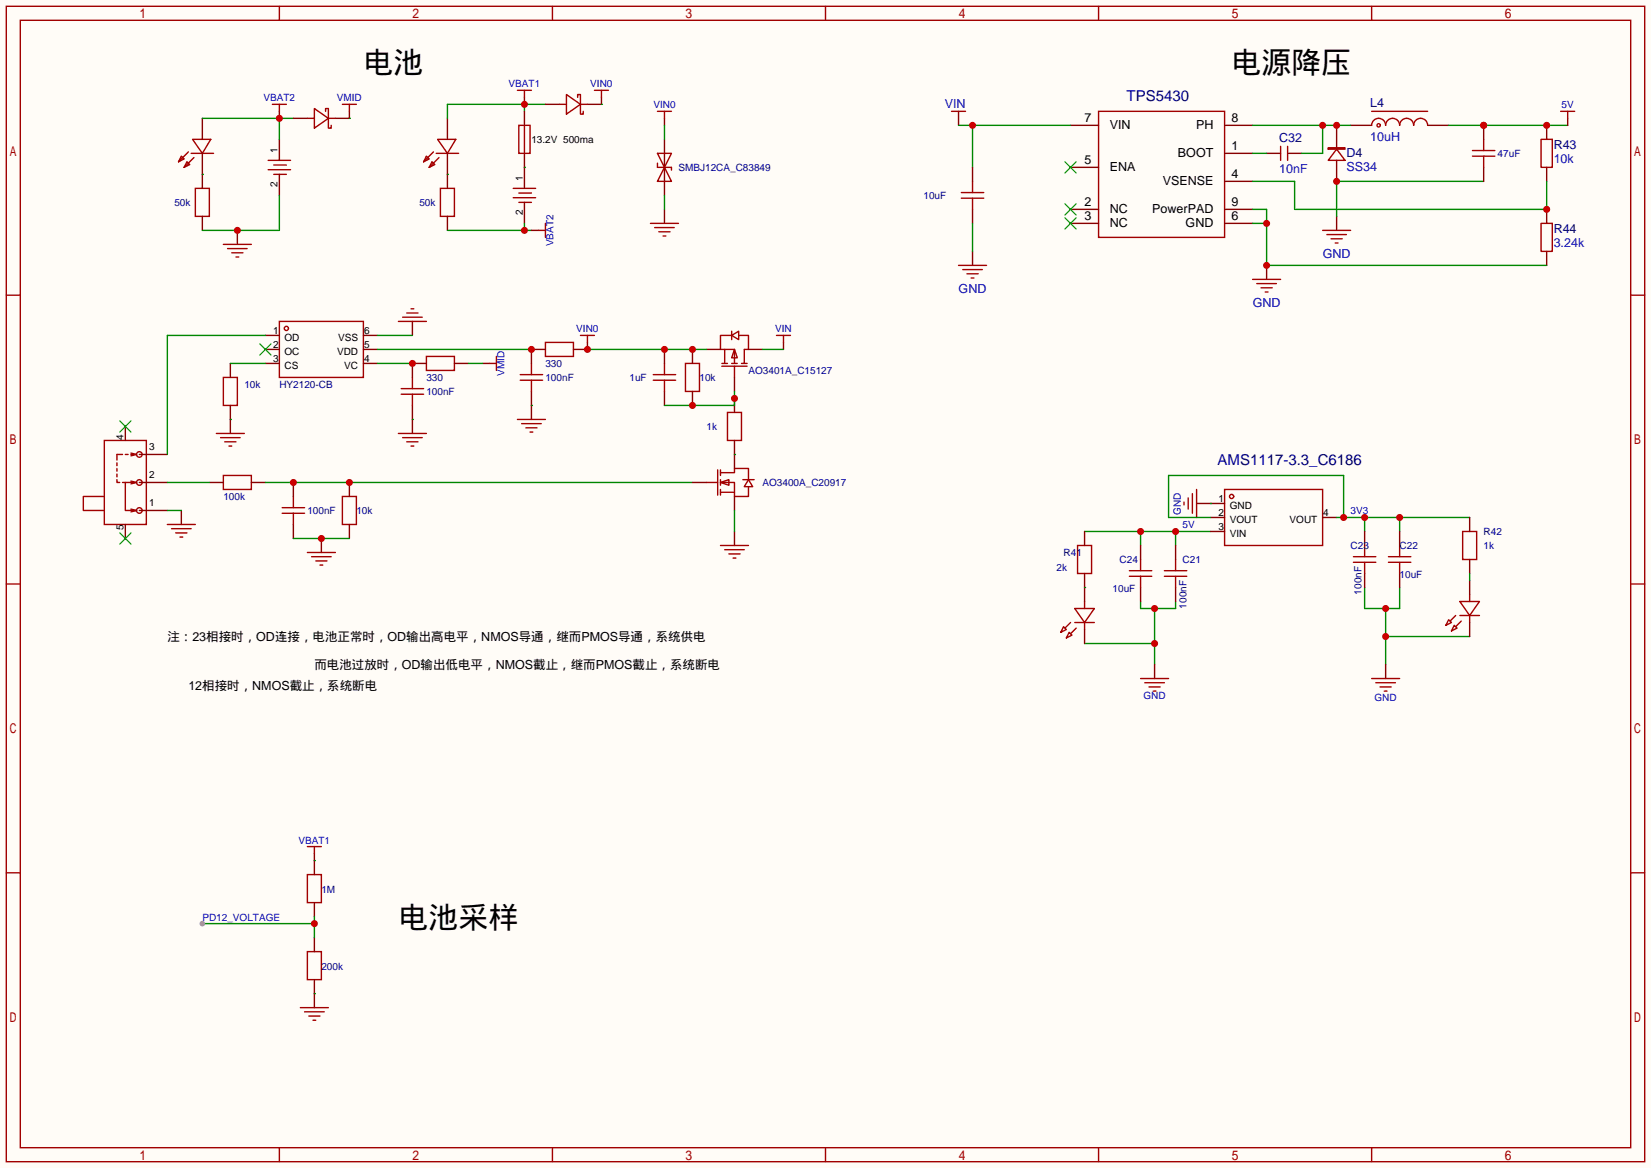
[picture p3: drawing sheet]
<svg xmlns="http://www.w3.org/2000/svg" width="299mm" height="212mm" viewBox="0 0 299 212" stroke-linecap="round" stroke-linejoin="round" font-family="sans-serif">
<path d="M0 0h299.5v211.8h-299.5z" fill="#fffcf7"/>
<g fill="none" stroke="#a10000" stroke-width=".25">
<path d="M1.1 1.1h297.2v209.6h-297.2zM3.7 3.7h292.1v204.5h-292.1zM50.7 1.1v2.6M100.2 1.1v2.6M149.7 1.1v2.6M199.3 1.1v2.6M248.8 1.1v2.6M172.6 20.2h2.5M1.1 53.5h2.6M173.9 48.1h5M174.6 48.9h3.6M175.4 49.7h2"/>
<path d="M176.1 50.4h.6M227.2 50.7h5.1M228 51.4h3.5M228.7 52.2h2.1M229.5 53h.5M239.9 41.8h5.1M240.7 42.5h3.5M241.4 43.3h2.1M242.2 44.1h.5M295.8 53.5h2.5M18.9 79.9h7.6v15.2h-7.6zM18.9 90h-3.8v2.6h3.8"/>
<path d="M21.2 87v.5h.5M21.2 83.9v.6M21.2 85v.5M21.2 86v.5M22.2 82.4h-1v1M22.2 87.5h.5M22.7 82.4h.5M23.7 82.4h.6M23.7 82.2l1.1 .2-1.1 .3M23.7 87.2l1.1 .3M23.7 92.3l1.1 .3M24.8 87.5h-2.1v5.1h2.1"/>
<path d="M24.8 87.5l-1.1 .3M24.8 92.6l-1.1 .2M1.1 105.9h2.6M295.8 105.9h2.5M1.1 158.3h2.6M295.8 158.3h2.5M50.7 208.2v2.5M100.2 208.2v2.5M149.7 208.2v2.5M199.3 208.2v2.5M248.8 208.2v2.5"/>
<circle cx="25.3" cy="92.6" r=".51"/>
<circle cx="25.3" cy="82.4" r=".51"/>
<circle cx="25.3" cy="87.5" r=".51"/>
</g>
<path d="M173.9 20.2v2.5M242.4 39.2v2.6M176.4 45.6v2.5M229.7 48.1v2.6M22.7 77.3v2.6M22.7 95.1v2.6M25.3 92.6h5.1M25.3 87.5h5.1M25.3 82.4h5.1" fill="none" stroke="#870000" stroke-width=".25"/>
<path d="M21.7 76.3l2 2.1M23.7 76.3l-2 2.1M21.7 96.6l2 2.1M23.7 96.6l-2 2.1" fill="none" stroke="#3c3" stroke-width=".25"/>
<path d="M196.7 96.4h22.9M206.9 96.4v2.5M213.2 96.4v2.5" fill="none" stroke="#008700" stroke-width=".25"/>
<g fill="#c00">
<circle cx="213.2" cy="96.4" r=".63"/>
<circle cx="206.9" cy="96.4" r=".63"/>
</g>
<g fill="none" stroke="#a10000" stroke-width=".25">
<path d="M214.8 91.1v.5M215.5 90.3v2M216.3 89.5v3.6M217 88.8v5.1M222.1 88.8h17.8v10.1h-17.8z"/>
<circle cx="223.4" cy="90" r=".38"/>
</g>
<path d="M217 91.3h5.1M219.6 93.9h2.5M219.6 96.4h2.5M239.9 93.9h2.5" fill="none" stroke="#870000" stroke-width=".25"/>
<path d="M219.6 91.3h.1M196.7 116.7h12.7M206.9 109.1v1.3h6.3v-1.3M209.4 110.4v10.1" fill="none" stroke="#008700" stroke-width=".25"/>
<g fill="#c00">
<circle cx="209.4" cy="110.4" r=".63"/>
<circle cx="209.4" cy="116.7" r=".63"/>
</g>
<path d="M219.6 93.9h-7.6v-7.7h31.7v7.7M242.4 93.9h24.2M247.5 93.9v2.5M253.9 93.9v2.5" fill="none" stroke="#008700" stroke-width=".25"/>
<g fill="#c00">
<circle cx="247.5" cy="93.9" r=".63"/>
<circle cx="253.9" cy="93.9" r=".63"/>
<circle cx="243.7" cy="93.9" r=".63"/>
</g>
<path d="M247.5 106.6v3.8h6.4v-3.8M251.3 110.4v10.1M251.3 115.4h15.3" fill="none" stroke="#008700" stroke-width=".25"/>
<g fill="#c00">
<circle cx="251.3" cy="110.4" r=".63"/>
<circle cx="251.3" cy="115.4" r=".63"/>
</g>
<g fill="none" stroke="#870000" stroke-width=".25">
<path d="M194.2 22.7h5.1M194.2 30.4h5.1M194.2 38h5.1M222.1 22.7h5.1M222.1 27.8h5.1M222.1 32.9h5.1M222.1 38h5.1M229.7 27.8h2.6M233.6 27.8h2.5M242.4 22.7v4.1M242.4 29.1v3.8M245 22.7h3.8"/>
<path d="M259 22.7h3.8M280.5 22.7v2.6M280.5 30.4v2.5M280.5 38v2.5M194.2 40.5h5.1M222.1 40.5h5.1M280.5 45.6v2.5M209.4 120.5v2.6M251.3 120.5v2.6"/>
</g>
<g fill="none" stroke="#a10000" stroke-width=".25">
<path d="M199.3 20.2h22.8v22.9h-22.8zM232.3 26.5v2.6M233.6 26.5v2.6M240.9 26.8h3.1v.3h-3.1zM242.4 27.1l1.6 2h-3.1zM248.8 22.7a1.27 1.27 0 0 1 1.3-1.2 1.27 1.27 0 0 1 1.2 1.2 1.27 1.27 0 0 1 1.3-1.2 1.27 1.27 0 0 1 1.3 1.2 1.27 1.27 0 0 1 1.2-1.2 1.27 1.27 0 0 1 1.3 1.2 1.27 1.27 0 0 1 1.3-1.2 1.27 1.27 0 0 1 1.3 1.2M248.8 20.2h10.2M250.4 22.7a.31 .31 0 0 0-.5-.2 .31 .31 0 0 0 .1 .5 .31 .31 0 0 0 .4-.3M279.5 25.3h2.1v5.1h-2.1zM279.5 40.5h2.1v5.1h-2.1zM206.9 123.1h5.1M207.6 123.8h3.6"/>
<path d="M208.4 124.6h2M209.2 125.3h.5M248.8 123.1h5.1M249.6 123.8h3.5M250.3 124.6h2M251.1 125.3h.5"/>
</g>
<path d="M193.2 29.3l2 2.1M193.2 37l2 2M193.2 39.5l2 2M195.2 29.3l-2 2.1M195.2 37l-2 2M195.2 39.5l-2 2" fill="none" stroke="#3c3" stroke-width=".25"/>
<path d="M173.9 22.7h20.3M176.4 22.7v7.7" fill="none" stroke="#008700" stroke-width=".25"/>
<circle cx="176.4" cy="22.7" r=".63" fill="#c00"/>
<path d="M262.8 22.7h21.6" fill="none" stroke="#008700" stroke-width=".25"/>
<g fill="#c00">
<circle cx="280.5" cy="22.7" r=".63"/>
<circle cx="269.1" cy="22.7" r=".63"/>
</g>
<path d="M227.2 27.8h2.5M227.2 22.7h17.8M239.9 22.7v5.1h-3.8" fill="none" stroke="#008700" stroke-width=".25"/>
<g fill="#c00">
<circle cx="239.9" cy="22.7" r=".63"/>
<circle cx="242.4" cy="22.7" r=".63"/>
</g>
<path d="M227.2 32.9h7.6v5.1h45.7v-5.1" fill="none" stroke="#008700" stroke-width=".25"/>
<circle cx="280.5" cy="38" r=".63" fill="#c00"/>
<path d="M227.2 38h2.5v10.1h50.8M227.2 40.5h2.5" fill="none" stroke="#008700" stroke-width=".25"/>
<g fill="#c00">
<circle cx="229.7" cy="40.5" r=".63"/>
<circle cx="229.7" cy="48.1" r=".63"/>
</g>
<path d="M269.1 32.9h-26.7v6.3" fill="none" stroke="#008700" stroke-width=".25"/>
<circle cx="242.4" cy="32.9" r=".63" fill="#c00"/>
<g fill="none" stroke="#a10000" stroke-width=".25">
<path d="M32.9 28.3l.5 .5-1 .5zM33.9 29.3l.5 .5-1 .6zM34.2 27.6l-1.8 1.7M34.7 27.8h4M34.9 25.3h3.3l-1.5 2.5zM35.2 28.6l-1.8 1.8M35.4 34.2h2.6v5h-2.6zM48.6 29.1h4.1M48.6 30.8h4.1M49.7 29.9h2.2M49.7 31.6h2.2M77.3 28.3l.6 .5-1.1 .5z"/>
<path d="M78.4 29.3l.5 .5-1 .6zM78.6 27.6l-1.8 1.7M79.1 27.8h4.1M79.4 25.3h3.3l-1.5 2.5zM79.6 28.6l-1.7 1.8M79.9 34.2h2.5v5h-2.5zM93.1 34.2h4.1M93.1 35.9h4.1M94.1 35h2.3M94.1 36.7h2.3M174.4 35.9h4M174.4 34.9h4"/>
<path d="M176.4 32.9v2M176.4 35.9v2.1M283.1 20.2h2.5M284.4 20.2v1.3M40.5 68.5h2.6v5h-2.6zM72.8 71.5h4M72.8 70.5h4M74.8 68.5v2M74.8 71.5v2M77.3 64.6h5.1v2.6h-5.1zM94.4 69h4M94.4 67.9h4"/>
<path d="M96.4 65.9v2M96.4 69v2M98.9 62.1h5.1v2.5h-5.1zM118.5 69h4.1M118.5 67.9h4.1M120.5 65.9v2M120.5 69v2M124.3 65.9h2.6v5.1h-2.6zM132 74.8h2.5v5.1h-2.5zM40.5 86.2h5.1v2.6h-5.1zM51.2 93.1h4M51.2 92.1h4"/>
<path d="M53.2 90v2.1M53.2 93.1v2M62.1 90h2.5v5.1h-2.5zM195.5 98.9h2.5v5.1h-2.5zM247.5 98.9v2.1M253.9 98.9v2.1M265.3 96.4h2.5v5.1h-2.5zM192.9 113.7l.5 .5-1 .5zM193.9 114.7l.5 .5-1 .5zM194.2 112.9l-1 1M194.9 110.4h3.6l-1.8 2.5zM194.9 112.9h3.6"/>
<path d="M195.2 113.9l-1 1M196.7 109.1v1.3M196.7 112.9v1.3M204.9 104.5h4M204.9 103.5h4M206.9 101.5v2M206.9 104.5v2.1M211.2 104.5h4.1M211.2 103.5h4.1M213.2 101.5v2M213.2 104.5v2.1M245.5 102h4.1"/>
<path d="M245.5 101h4.1M247.5 102v2M251.8 102h4.1M251.8 101h4.1M253.9 102v2M262.8 112.4l.5 .5-1 .5zM263.8 113.4l.5 .5-1 .5zM264 111.6l-1 1M264.8 109.1h3.6l-1.8 2.5zM264.8 111.6h3.6M265 112.6l-1 1.1M266.6 107.8v1.3"/>
<path d="M266.6 111.6v1.3M55.8 158.6h2.5v5.1h-2.5zM55.8 172.6h2.5v5.1h-2.5z"/>
</g>
<g fill="none" stroke="#870000" stroke-width=".25">
<path d="M36.7 21.5v3.8M36.7 27.8v6.4M36.7 39.2v2.6M50.7 25.3v3.8M50.7 31.6v3.8M81.2 21.5v3.8M81.2 27.8v6.4M81.2 39.2v2.6M95.1 30.4v3.8M95.1 36.7v3.8M176.4 30.4v2.5M176.4 38v2.5"/>
<path d="M284.4 21.5v1.2M41.8 65.9v2.6M41.8 73.5v2.6M74.8 73.5v2.6M77.3 65.9h-2.5v2.6M82.4 65.9h2.6M96.4 71v2.5M98.9 63.4h-2.5v2.5M104 63.4h2.6M120.5 63.4v2.5M120.5 71v2.5M125.6 63.4v2.5"/>
<path d="M125.6 71v2.5M133.2 72.3v2.5M133.2 79.9v2.5M38 87.5h2.5M45.6 87.5h2.5M53.2 87.5v2.5M53.2 95.1v2.6M63.4 87.5v2.5M63.4 95.1v2.6M196.7 96.4v2.5M206.9 98.9v2.6M213.2 98.9v2.6"/>
<path d="M247.5 96.4v2.5M253.9 96.4v2.5M266.6 93.9v2.5M196.7 104v5.1M196.7 114.2v2.5M206.9 106.6v2.5M213.2 106.6v2.5M247.5 104v2.6M253.9 104v2.6M266.6 101.5v2.5M266.6 105.3v2.5M266.6 112.9v2.5"/>
<path d="M57 156.1v2.5M57 163.7v2.5M57 170.1v2.5M57 177.7v2.5"/>
</g>
<path d="M95.1 18.9v1.3M98.9 18.9h-17.7v2.6M36.7 31.6h.1M36.7 21.5h16.5M50.7 21.5v3.8M81.2 31.6h.1M81.2 41.8h15.2M95.1 40.5v1.3M176.4 40.5v5.1M196.7 106.6h.1M266.6 104v1.3" fill="none" stroke="#008700" stroke-width=".25"/>
<circle cx="95.1" cy="41.8" r=".63" fill="#c00"/>
<path d="M50.7 35.4v6.4h-14" fill="none" stroke="#008700" stroke-width=".25"/>
<path d="M43.1 41.8v2.5" fill="none" stroke="#870000" stroke-width=".25"/>
<circle cx="43.1" cy="41.8" r=".63" fill="#c00"/>
<path d="M40.5 44.3h5.1M41.3 45.1h3.5M42 45.8h2.1M42.8 46.6h.5M97.7 41.8h1.2M98.9 40.5v2.6M55.8 153.5h2.5M57 153.5v1.3" fill="none" stroke="#a10000" stroke-width=".25"/>
<path d="M95.1 17.7v1.2M96.4 41.8h1.3M57 154.8v1.3" fill="none" stroke="#870000" stroke-width=".25"/>
<circle cx="95.1" cy="18.9" r=".63" fill="#c00"/>
<path d="M93.9 16.4h2.5M95.1 16.4v1.3" fill="none" stroke="#a10000" stroke-width=".25"/>
<path d="M50.7 20.2v1.3" fill="none" stroke="#870000" stroke-width=".25"/>
<circle cx="50.7" cy="21.5" r=".63" fill="#c00"/>
<g fill="none" stroke="#a10000" stroke-width=".25">
<path d="M49.4 18.9h2.5M50.7 18.9v1.3M57 19.7l2.6 1.8-2.6 1.7zM62.1 18.9h2.5M63.4 18.9v1.3M101.5 18.9h1.2M102.7 17.1l2.6 1.8-2.6 1.8zM104.8 17.7v-.6h.5v3.6h.5v-.5M105.3 18.9h1.3M107.8 16.4h2.6M109.1 16.4v1.3M55.8 21.5h1.2"/>
<path d="M59.1 20.2v-.5h.5v3.5h.5v-.5M59.6 21.5h1.2M119.3 20.2h2.5M120.5 20.2v1.3M50.7 58.3h15.2v10.2h-15.2zM39.2 78.6h5.1M40 79.4h3.6M88.8 65.9h1.2M90 64.6v2.6M105.3 60.8h2.5M106.6 60.8v1.3M30.4 95.1h5"/>
<path d="M31.1 95.9h3.6M31.9 96.6h2M32.6 97.4h.5M40.8 80.1h2M41.5 80.9h.5"/>
<circle cx="51.9" cy="59.6" r=".38"/>
</g>
<g fill="none" stroke="#870000" stroke-width=".25">
<path d="M98.9 18.9h2.6M109.1 17.7v1.2h-2.5M53.2 21.5h2.6M63.4 20.2v1.3h-2.6M120.5 21.5v1.2M41.8 76.1v2.5M48.1 65.9h2.6M48.1 60.8h2.6M48.1 63.4h2.6M65.9 65.9h2.6M65.9 60.8h2.6M65.9 63.4h2.6"/>
<path d="M87.5 65.9h1.3M106.6 62.1v1.3M32.9 92.6v2.5"/>
</g>
<path d="M63.4 21.5h.1M41.8 76.1h.1M41.8 65.9h6.3M48.1 60.8h-17.7v21.6M30.4 87.5h7.6M30.4 92.6h2.5M48.1 87.5h77.5" fill="none" stroke="#008700" stroke-width=".25"/>
<path d="M47.1 62.4l2 2M49.1 62.4l-2 2" fill="none" stroke="#3c3" stroke-width=".25"/>
<g fill="#c00">
<circle cx="53.2" cy="87.5" r=".63"/>
<circle cx="63.4" cy="87.5" r=".63"/>
</g>
<path d="M53.2 97.7h10.2" fill="none" stroke="#008700" stroke-width=".25"/>
<path d="M58.3 97.7v2.5" fill="none" stroke="#870000" stroke-width=".25"/>
<circle cx="58.3" cy="97.7" r=".63" fill="#c00"/>
<g fill="none" stroke="#a10000" stroke-width=".25">
<path d="M130.9 66.4h4.6M130.9 65.9h1.1M131.4 63.4v2.5M132.7 60.8l1.3-.7v1.5zM132.7 60.8h-2v2.6h2.5v2.5M132.7 60.1v1.5M132.7 65.9h1M133.2 63.4l.5 1.5h-1zM133.2 66.4v2.1M134 60.8h1.8v2.6h-.8v2.5M134.5 65.9h1M128.1 87.5h2.1"/>
<path d="M130.2 85.2v4.6M130.7 87.5l1.5-.5v1zM130.7 85.7h2.5v-.7h2.6v2M130.7 87.5h2.5v2.5h2.6v-1.7M130.7 89.3h2.5M130.7 85.2v1M130.7 87v1M130.7 88.8v1M130.7 98.9h5.1M131.4 99.7h3.6M134.7 87h2.1M135.8 87l.7 1.3h-1.5z"/>
<path d="M55.8 100.2h5M56.5 101h3.6M57.3 101.7h2M58 102.5h.5M132.2 100.5h2M133 101.2h.5"/>
</g>
<path d="M128.1 63.4h2.6M133.2 68.5v2.5M135.8 63.4h2.5M125.6 87.5h2.5M133.2 82.4v2.6M133.2 90v2.6M133.2 96.4v2.5" fill="none" stroke="#870000" stroke-width=".25"/>
<path d="M133.2 71v2.5h-12.7M133.2 82.4h.1M133.2 92.6v3.8" fill="none" stroke="#008700" stroke-width=".25"/>
<g fill="#c00">
<circle cx="133.2" cy="72.3" r=".63"/>
<circle cx="125.6" cy="73.5" r=".63"/>
</g>
<path d="M74.8 58.3v2.5" fill="none" stroke="#870000" stroke-width=".25"/>
<path d="M72.3 58.3h5M73 57.5h3.6M73.8 56.8h2M74.5 56h.6" fill="none" stroke="#a10000" stroke-width=".25"/>
<path d="M68.5 60.8h6.3M68.5 63.4h27.9" fill="none" stroke="#008700" stroke-width=".25"/>
<circle cx="96.4" cy="63.4" r=".63" fill="#c00"/>
<path d="M68.5 65.9h6.3M74.8 76.1h.1M85 65.9h2.5M96.4 73.5h.1" fill="none" stroke="#008700" stroke-width=".25"/>
<path d="M74.8 76.1v2.5M96.4 73.5v2.6" fill="none" stroke="#870000" stroke-width=".25"/>
<path d="M72.3 78.6h5M73 79.4h3.6M93.9 76.1h5M94.6 76.8h3.6M95.4 77.6h2M96.1 78.4h.5M73.8 80.1h2M74.5 80.9h.6" fill="none" stroke="#a10000" stroke-width=".25"/>
<circle cx="74.8" cy="65.9" r=".63" fill="#c00"/>
<path d="M106.6 63.4h21.5" fill="none" stroke="#008700" stroke-width=".25"/>
<g fill="#c00">
<circle cx="120.5" cy="63.4" r=".63"/>
<circle cx="106.6" cy="63.4" r=".63"/>
<circle cx="125.6" cy="63.4" r=".63"/>
</g>
<path d="M142.1 62.1v1.3" fill="none" stroke="#870000" stroke-width=".25"/>
<path d="M140.8 60.8h2.6M142.1 60.8v1.3" fill="none" stroke="#a10000" stroke-width=".25"/>
<path d="M138.3 63.4h3.8M36.7 167.5h20.3M57 166.2v3.9" fill="none" stroke="#008700" stroke-width=".25"/>
<circle cx="57" cy="167.5" r=".63" fill="#c00"/>
<circle cx="36.7" cy="167.5" r=".51" fill="#999"/>
<path d="M95.1 20.2v2.5M95.1 27.8v2.6M120.5 25.3v10.1M120.5 38v2.5M269.1 22.7v2.6M269.1 30.4v2.5M57 180.2v2.6" fill="none" stroke="#870000" stroke-width=".25"/>
<g fill="none" stroke="#a10000" stroke-width=".25">
<path d="M94.1 22.7h2v5.1h-2zM95.1 22.7v5.1M119.3 27.8h2.5l-1.3 2.6zM119.3 29.6v.8h2.5v.5M120.5 30.4l1.3 2.5h-2.5zM267.1 28.3h4M267.1 27.3h4M269.1 25.3v2M118 40.5h5.1M118.7 41.3h3.6M119.5 42h2M120.3 42.8h.5"/>
<path d="M54.5 182.8h5.1M55.2 183.5h3.6M56 184.3h2M56.8 185h.5"/>
</g>
<path d="M109.1 18.9h.1M95.1 30.4h.1M120.5 22.7v2.6M120.5 35.4v2.6M57 156.1h.1M57 180.2h.1" fill="none" stroke="#008700" stroke-width=".25"/>
<circle cx="269.1" cy="22.7" r=".63" fill="#c00"/>
<path d="M269.1 28.3v2.1" fill="none" stroke="#a10000" stroke-width=".25"/>
<g font-size="5.4">
<text x="65.9" y="13.3">电池</text>
<text x="223.4" y="13.3">电源降压</text>
<text x="72.3" y="168.2">电池采样</text>
</g>
<g font-size="2.7" fill="#000080">
<text x="204.3" y="18.4">TPS5430</text>
<text x="220.9" y="84.4">AMS1117-3.3_C6186</text>
</g>
<g font-size="2.3" fill="#00f">
<text x="171.4" y="19.6">VIN</text>
<text x="248.5" y="25.5">10uH</text>
<text x="281.8" y="29.6">10k</text>
<text x="232" y="31.3">10nF</text>
<text x="244.2" y="31.1">SS34</text>
<text x="239.9" y="46.8">GND</text>
<text x="281.8" y="44.8">3.24k</text>
<text x="173.9" y="53.2">GND</text>
<text x="227.2" y="55.7">GND</text>
</g>
<g font-size="2.3">
<text x="196.7" y="22.2">7</text>
<text x="201.3" y="23.5">VIN</text>
<text x="216.9" y="23.5">PH</text>
<text x="223.4" y="22.2">8</text>
<text x="196.7" y="29.8">5</text>
<text x="213.7" y="28.5">BOOT</text>
<text x="223.4" y="27.3">1</text>
<text x="201.3" y="31.1">ENA</text>
<text x="210.9" y="33.6">VSENSE</text>
<text x="223.4" y="32.3">4</text>
<text x="196.7" y="37.4">2</text>
<text x="196.7" y="40">3</text>
<text x="201.3" y="38.7">NC</text>
<text x="201.3" y="41.2">NC</text>
<text x="209" y="38.7">PowerPAD</text>
<text x="215.1" y="41.2">GND</text>
<text x="223.4" y="40">6</text>
<text x="223.4" y="37.4">9</text>
<text x="30.4" y="116.2">注：23相接时，OD连接，电池正常时，OD输出高电平，NMOS导通，继而PMOS导通，系统供电</text>
<text x="34.2" y="125.1">12相接时，NMOS截止，系统断电</text>
<text x="57" y="121.2">而电池过放时，OD输出低电平，NMOS截止，继而PMOS截止，系统断电</text>
</g>
<g font-size="2.3" fill="#000080">
<text x="248.5" y="19.4">L4</text>
<text x="232" y="25.7">C32</text>
<text x="244.2" y="28.5">D4</text>
<text x="281.8" y="27">R43</text>
<text x="281.8" y="42.3">R44</text>
</g>
<g font-size="1.8" fill="#00f">
<text x="92.2" y="15.8">VBAT1</text>
<text x="107.1" y="15.8">VIN0</text>
<text x="47.8" y="18.4">VBAT2</text>
<text x="61.1" y="18.4">VMID</text>
<text x="118.5" y="19.6">VIN0</text>
<text x="283.2" y="19.6">5V</text>
<text x="100.4" y="44.7" transform="rotate(-90 100.4 44.7)">VBAT2</text>
<text x="104.5" y="60.3">VIN0</text>
<text x="140.6" y="60.3">VIN</text>
<text x="91.5" y="68.2" transform="rotate(-90 91.5 68.2)">VMID</text>
<text x="214.2" y="93.3" transform="rotate(-90 214.2 93.3)">GND</text>
<text x="214.5" y="95.8">5V</text>
<text x="245" y="93.3">3V3</text>
<text x="207.4" y="126.8">GND</text>
<text x="249.3" y="127.1">GND</text>
<text x="54.1" y="153">VBAT1</text>
<text x="36.7" y="167">PD12_VOLTAGE</text>
</g>
<g font-size="1.8">
<text x="50.4" y="27.8" transform="rotate(-90 50.4 27.8)">1</text>
<text x="96.4" y="26">13.2V 500ma</text>
<text x="50.4" y="33.9" transform="rotate(-90 50.4 33.9)">2</text>
<text x="94.8" y="32.9" transform="rotate(-90 94.8 32.9)">1</text>
<text x="94.8" y="39" transform="rotate(-90 94.8 39)">2</text>
<text x="49.5" y="60.5">1</text>
<text x="49.5" y="63.1">2</text>
<text x="49.5" y="65.6">3</text>
<text x="51.6" y="61.8">OD</text>
<text x="51.6" y="64.3">OC</text>
<text x="61.1" y="64.3">VDD</text>
<text x="61.3" y="61.8">VSS</text>
<text x="66" y="65.6">4</text>
<text x="66" y="63.1">5</text>
<text x="66" y="60.5">6</text>
<text x="51.6" y="66.9">CS</text>
<text x="62.5" y="66.9">VC</text>
<text x="22.4" y="79.9" transform="rotate(-90 22.4 79.9)">4</text>
<text x="27" y="81.6">3</text>
<text x="27" y="86.7">2</text>
<text x="27" y="91.8">1</text>
<text x="221" y="91">1</text>
<text x="221" y="93.5">2</text>
<text x="223.1" y="92.3">GND</text>
<text x="223.1" y="94.8">VOUT</text>
<text x="233.9" y="94.8">VOUT</text>
<text x="240" y="93.5">4</text>
<text x="22.4" y="96.1" transform="rotate(-90 22.4 96.1)">5</text>
<text x="221" y="96.1">3</text>
<text x="223.1" y="97.4">VIN</text>
</g>
<g font-size="1.8" fill="#000080">
<text x="271.7" y="28.5">47uF</text>
<text x="123.1" y="31.1">SMBJ12CA_C83849</text>
<text x="31.6" y="37.4">50k</text>
<text x="76.1" y="37.4">50k</text>
<text x="167.5" y="36.2">10uF</text>
<text x="44.3" y="70.4">10k</text>
<text x="50.7" y="70.4">HY2120-CB</text>
<text x="77.3" y="71.7">100nF</text>
<text x="77.3" y="69.2">330</text>
<text x="98.9" y="69.2">100nF</text>
<text x="98.9" y="66.6">330</text>
<text x="114.2" y="69.2">1uF</text>
<text x="126.9" y="69.2">10k</text>
<text x="135.8" y="67.9">AO3401A_C15127</text>
<text x="128.1" y="78.1">1k</text>
<text x="138.3" y="88.2">AO3400A_C20917</text>
<text x="40.5" y="90.8">100k</text>
<text x="55.8" y="93.3">100nF</text>
<text x="64.6" y="93.3">10k</text>
<text x="192.9" y="100.9">R41</text>
<text x="245" y="99.7">C23</text>
<text x="253.9" y="99.7">C22</text>
<text x="269.1" y="97.1">R42</text>
<text x="269.1" y="99.7">1k</text>
<text x="191.6" y="103.5">2k</text>
<text x="201.8" y="107.3">10uF</text>
<text x="203.1" y="102.2">C24</text>
<text x="214.5" y="102.2">C21</text>
<text x="247" y="107.8" transform="rotate(-90 247 107.8)">100nF</text>
<text x="253.9" y="104.7">10uF</text>
<text x="215.2" y="110.4" transform="rotate(-90 215.2 110.4)">100nF</text>
<text x="58.3" y="161.9">1M</text>
<text x="58.3" y="175.9">200k</text>
</g>
</svg>
